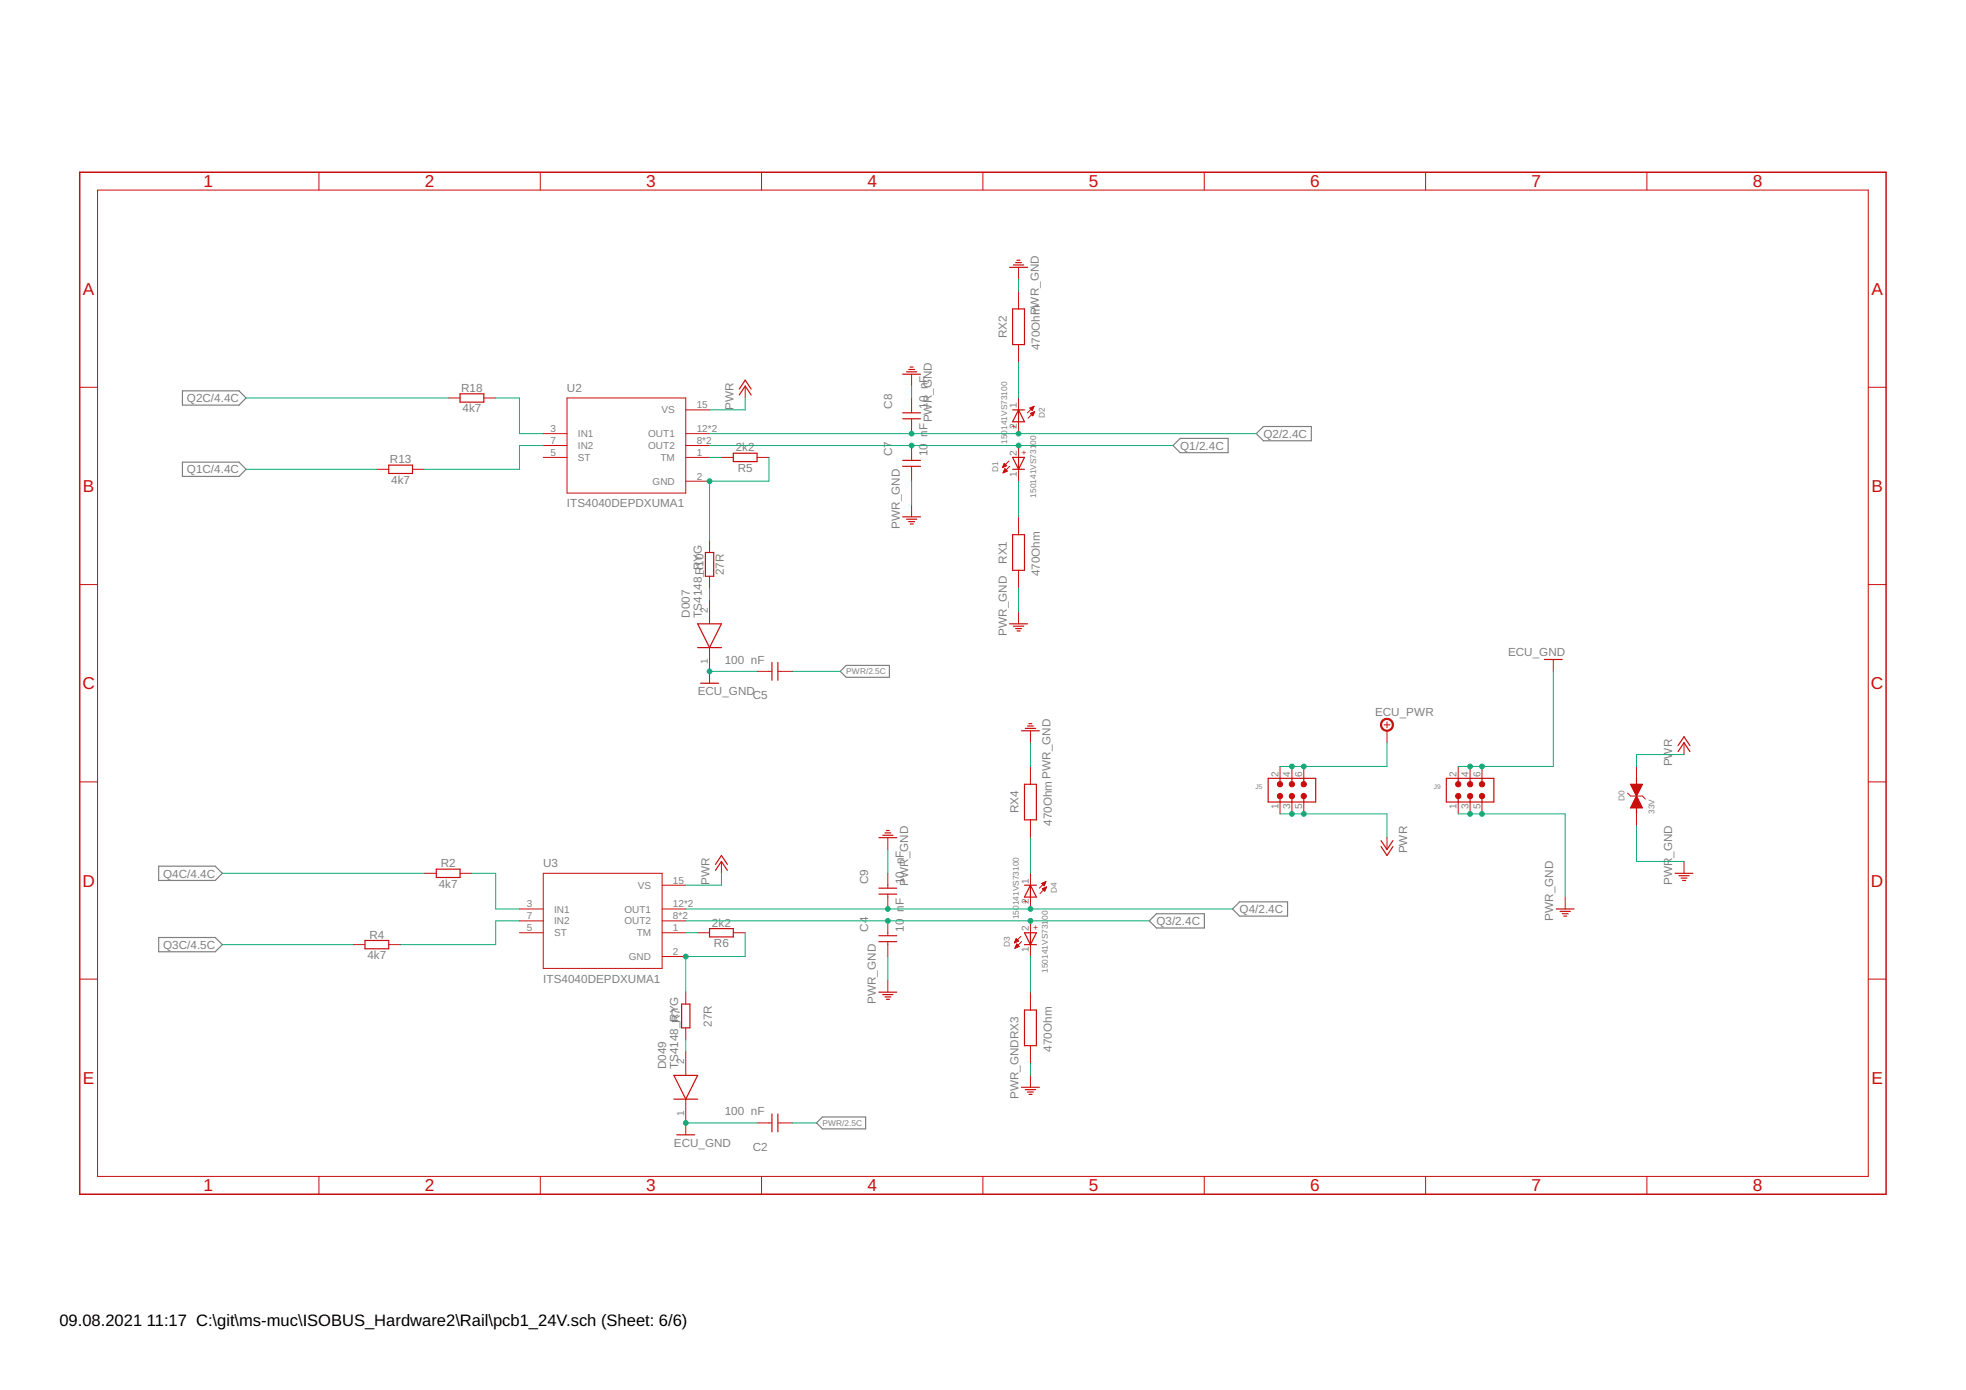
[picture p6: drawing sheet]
<svg xmlns="http://www.w3.org/2000/svg" width="420mm" height="297mm" viewBox="0 0 420 297" stroke-linecap="round" stroke-linejoin="round" font-family="sans-serif">
<path d="M39 98.8h12.1l1.5 1.5-1.5 1.5h-12.1zM39 83.5h12.1l1.5 1.5-1.5 1.6h-12.1zM250.7 95.2l1.5-1.5h10.3v3h-10.3zM268.5 92.7l1.5-1.6h10.2v3.1h-10.2zM179.6 143.5l1.2-1.3h9.3v2.5h-9.3zM33.9 185.1h12.1l1.5 1.5-1.5 1.6h-12.1zM245.6 196.8l1.5-1.5h10.3v3h-10.3zM263.4 194.2l1.5-1.5h10.3v3.1h-10.3zM33.9 200.3h12.1l1.5 1.6-1.5 1.5h-12.1zM174.5 240l1.3-1.3h9.2v2.5h-9.2z" fill="none" stroke="#808080" stroke-width=".25"/>
<path d="M17 36.8h386.1v218.4h-386.1z" fill="none" stroke="#c90d0c" stroke-width=".32"/>
<g fill="none" stroke="#c90d0c" stroke-width=".21">
<path d="M68.2 36.8v3.8M115.5 36.8v3.8M162.8 36.8v3.8M210.1 36.8v3.8M257.4 36.8v3.8M304.7 36.8v3.8M352 36.8v3.8M20.8 40.6h378.5v210.8h-378.5zM217.7 57.1v2.6M194.8 80v2.5M217.7 62.2v3.8M217.7 73.6v3.8"/>
<path d="M17 82.8h3.8M95.8 85h2.5M103.4 85h2.5M116.1 92.7h5.1M116.1 97.7h5.1M116.1 95.2h5.1M121.2 85h25.4v20.4h-25.4zM146.6 87.6h5M146.6 92.7h5M146.6 97.7h5M146.6 95.2h5M154.2 97.7h2.5"/>
<path d="M159.3 82.5v2.5M161.8 97.7h2.5M194.8 85v3.2M194.8 89.5v3.2M194.8 95.2v3.2M194.8 99.7v3.1M214.3 99.9h.1M214.3 99.7h.4M214.4 99.6h.5M214.4 99.5h.7M214.5 99.4h.5M214.5 99.3h.4"/>
<path d="M214.6 99.1h.1M214.6 99l.5 .5-.9 .4zM215.6 98.5l-1.4 1.4M215.8 99.7l-1.4 1.3M217.7 85v2.6M217.7 90.1v2.6M217.7 95.2v2.5M220.1 87.2l.9-.4-.4 .9zM220.1 87.2h.7M220.2 87.3h.6M220.2 88.3l.9-.3-.4 .9zM220.3 88.4h.6"/>
<path d="M220.3 87.4h.4M220.4 88.5h.5M220.4 88.3h.6M220.4 87.5h.3M220.4 87.1h.5M220.5 88.6h.3M220.6 87.7h.1M220.6 88.8h.2M220.7 88.2h.3M220.7 87h.2M221 88h.1M221 86.8l-1.4 1.4"/>
<path d="M221.1 88l-1.4 1.4M399.3 82.8h3.8M80.5 100.3h2.6M88.2 100.3h2.5M146.6 102.8h5M151.6 115.5v2.6M194.8 107.9v2.5M214.4 100.9h.2M214.5 100.8h.4M214.5 100.7h.7M214.6 100.6h.6M214.6 100.5h.5"/>
<path d="M214.7 100.3h.2M214.7 100.2h.1M214.8 100.2l.5 .5-.9 .3zM217.7 100.3v2.5M217.7 110.4v3.9M17 124.9h3.8M151.6 123.1v2.6M151.6 128.2v5.1M151.6 138.4v7.6M217.7 121.9v3.8M217.7 130.8v2.5M399.3 124.9h3.8"/>
<path d="M161.8 143.5h3.2M166.2 143.5h3.2M220.2 156.2v2.5M295.8 154.9h1.3M296.4 154.3v1.2M296.4 156.2v2.5M332 140.9v2.6M359.9 158.7v2.5M17 167.1h3.8M189.7 179v2.5M220.2 163.8v3.8M220.2 175.2v3.8"/>
<path d="M273.6 163.8v2.5M273.6 171.4v2.5M276.1 163.8v2.5M276.1 171.4v2.5M278.6 163.8v2.5M278.6 171.4v2.5M296.4 179v2.5M311.6 163.8v2.5M311.6 171.4v2.5M314.2 163.8v2.5M314.2 171.4v2.5M316.7 163.8v2.5"/>
<path d="M316.7 171.4v2.5M347.8 169.5l.7 .6h2.5l.6 .7M348.5 167.6l2.5 5.1h-2.5l2.5-5.1zM348.5 172.6h2.5M348.5 167.7h2.4M348.6 172.5h2.3M348.6 167.8h2.3M348.6 172.4h2.3M348.6 167.9h2.3M348.7 172.3h2.1M348.7 168h2.1M348.7 172.2h2.1"/>
<path d="M348.7 168.1h2.1M348.8 172.1h1.9M348.8 168.2h1.9M348.8 172h1.9M348.8 168.3h1.9M348.8 171.9h1.8M348.9 168.4h1.7M348.9 171.8h1.7M348.9 168.5h1.7M349 171.7h1.5M349 168.6h1.5M349 171.6h1.5"/>
<path d="M349 168.7h1.5M349 171.5h1.4M349.1 168.8h1.3M349.1 171.4h1.3M349.1 168.9h1.3M349.1 171.3h1.3M349.2 169h1.1M349.2 171.2h1.1M349.2 169.1h1.1M349.2 171.2h1M349.2 169.1h1M349.3 171h.9"/>
<path d="M349.3 169.2h.9M349.4 169.3h.7M349.4 170.9h.7M349.4 169.4h.7M349.4 170.8h.7M349.4 169.5h.6M349.5 170.7h.5M349.5 169.6h.5M349.5 170.6h.5M349.5 169.7h.4M349.6 170.5h.3M349.6 169.8h.3"/>
<path d="M349.6 170.4h.3M349.6 169.9h.2M349.7 170.3h.1M349.7 170h.1M349.7 170.2h.1M349.7 163.8v2.5M349.7 173.9v2.6M399.3 167.1h3.8M90.7 186.6h2.5M98.3 186.6h2.6M111 194.2h5.1M111 199.3h5.1"/>
<path d="M111 196.8h5.1M116.1 186.6h25.4v20.3h-25.4zM141.5 194.2h5.1M141.5 199.3h5.1M141.5 189.2h5.1M141.5 196.8h5.1M149.1 199.3h2.5M154.2 184.1v2.5M156.7 199.3h2.6M189.7 186.6v3.2M189.7 191.1v3.1M189.7 196.8v3.1"/>
<path d="M220.2 186.6v2.6M220.2 191.7v2.5M220.2 196.8v2.5M222.6 188.8l.9-.4-.4 .9zM222.7 188.9h.6M222.7 188.8h.7M222.8 189.9l.8-.4-.3 .9zM222.8 189.9h.7M222.8 189h.5M222.9 190.1h.5M222.9 189.1h.3M223 189.8h.5"/>
<path d="M223 188.6h.4M223 190.2h.4M223.1 189.2h.1M223.1 190.3h.2M223.3 189.7h.3M223.3 188.5h.2M223.5 188.4l-1.4 1.4M223.5 189.6h.1M223.6 189.5l-1.4 1.4M334.5 191.7v2.5M359.9 184.1v2.5M17 209.2h3.8"/>
<path d="M75.5 201.9h2.5M83.1 201.9h2.5M141.5 204.4h5.1M146.6 212v2.6M146.6 219.6v2.6M189.7 201.2v3.2M189.7 209.5v2.5M216.8 201.4h.2M216.9 201.3h.3M216.9 201.2h.6M216.9 202.6h.1M217 201.1h.6"/>
<path d="M217 202.5h.2M217 200.9h.5M217 202.4h.5M217.1 202.3h.7M217.1 200.8h.3M217.1 200.7h.2M217.1 202.1h.6M217.2 200.6l.5 .5-.9 .4zM217.2 202h.4M217.2 201.9h.3M217.3 201.8h.1M217.3 201.7l.5 .5-.9 .4z"/>
<path d="M218.2 200.1l-1.4 1.4M218.3 201.2l-1.4 1.4M220.2 201.9v2.5M220.2 212v3.8M399.3 209.2h3.8M146.6 224.7v5.1M146.6 234.9v7.6M161.8 240h3.2M166.2 240h3.2M220.2 223.5v3.8M220.2 229.8v2.5M68.2 251.4v3.8"/>
<path d="M115.5 251.4v3.8M162.8 251.4v3.8M210.1 251.4v3.8M257.4 251.4v3.8M304.7 251.4v3.8M352 251.4v3.8"/>
</g>
<g fill="none" stroke="#c90d0c" stroke-width=".25">
<path d="M215.8 57.1h3.8M216.6 56.6h2.2M217.1 56.1h1.2M217.3 55.6h.7M192.9 80h3.8M193.7 79.5h2.2M194.2 79h1.3M194.5 78.4h.6M216.4 66h2.5v7.6h-2.5zM83.1 99.4h5.1v1.8h-5.1zM98.3 84.2h5.1v1.7h-5.1zM156.7 96.9h5.1v1.7h-5.1z"/>
<path d="M158 84.4l1.3-1.9 1.2 1.9M158 83.1l1.3-1.9 1.2 1.9M192.9 98.4h3.8M192.9 99.7h3.8M192.9 88.2h3.8M192.9 89.5h3.8M216.4 87.6h2.5M216.4 97.7h2.5l-1.2 2.6zM217.7 87.6l1.2 2.5h-2.5zM217.7 87.6v2.5M217.7 97.7v2.6M150.7 118.1h1.8v5h-1.8z"/>
<path d="M192.9 110.4h3.8M193.7 111h2.2M194.2 111.5h1.3M194.5 112h.7M216.4 114.3h2.5v7.6h-2.5zM216.4 100.3h2.5M149.1 133.3h5.1l-2.6 5.1zM149.1 138.4h5.1M215.8 133.3h3.8M216.6 133.8h2.2M217.1 134.3h1.2M217.4 134.8h.6"/>
<path d="M149.7 146h3.8M165 141.6v3.8M166.2 141.6v3.8M218.3 156.2h3.8M219.1 155.7h2.2M219.6 155.2h1.2M219.9 154.6h.6M330.1 140.9h3.8M358.6 159.3l1.3-1.9 1.3 1.9M187.8 179h3.8M188.7 178.5h2.1M189.1 178h1.3"/>
<path d="M189.4 177.5h.7M218.9 167.6h2.6v7.6h-2.6zM271 166.3h10.2v5.1h-10.2zM273.6 166.3v1.3M273.6 170.1v1.3M276.1 166.3v1.3M276.1 170.1v1.3M278.6 166.3v1.3M278.6 170.1v1.3M295.1 179.6l1.3 1.9 1.3-1.9M309.1 166.3h10.2v5.1h-10.2zM311.6 166.3v1.3"/>
<path d="M311.6 170.1v1.3M314.2 166.3v1.3M314.2 170.1v1.3M316.7 166.3v1.3M316.7 170.1v1.3M349.7 166.3v1.3M349.7 172.7v1.2M358.6 160.6l1.3-1.9 1.3 1.9M93.2 185.7h5.1v1.8h-5.1zM151.6 198.4h5.1v1.8h-5.1zM152.9 186l1.3-1.9 1.2 1.9M152.9 184.7l1.3-1.9 1.2 1.9"/>
<path d="M187.8 200h3.8M187.8 189.8h3.8M187.8 191.1h3.8M218.9 189.2h2.6M218.9 199.3h2.6l-1.3 2.6zM220.2 189.2l1.3 2.5h-2.6zM220.2 189.2v2.5M220.2 199.3v2.6M295.1 180.9l1.3 1.9 1.3-1.9M332.6 194.2h3.8M333.4 194.8h2.2M333.9 195.3h1.2"/>
<path d="M334.2 195.8h.6M358 186.6h3.8M358.8 187.1h2.2M359.3 187.6h1.2M359.6 188.2h.6M78 201h5.1v1.8h-5.1zM145.7 214.6h1.7v5h-1.7zM187.8 201.2h3.8M187.8 212h3.8M188.7 212.5h2.1M189.1 213h1.3M189.4 213.6h.7"/>
<path d="M218.9 215.8h2.6v7.7h-2.6zM218.9 201.9h2.6M144 229.8h5.1l-2.5 5.1zM144 234.9h5.1M165 238.1v3.8M166.2 238.1v3.8M218.3 232.3h3.8M219.1 232.9h2.2M219.6 233.4h1.2M219.9 233.9h.7M144.7 242.5h3.8"/>
</g>
<g fill="#c90d0c" stroke="#c90d0c" stroke-width=".21">
<path d="M295.4 153.9a1.4 1.4 0 0 1 2.2 .2 1.4 1.4 0 0 1-.8 2.1 1.4 1.4 0 0 1-1.8-1.3h.3a1.14 1.14 0 0 1 1.7-1 1.14 1.14 0 0 1 .1 2 1.14 1.14 0 0 1-1.8-.7v-.3h-.3z" fill-rule="evenodd"/>
<circle cx="273.6" cy="170.1" r=".57"/>
<circle cx="273.6" cy="167.6" r=".57"/>
<circle cx="276.1" cy="170.1" r=".57"/>
<circle cx="276.1" cy="167.6" r=".57"/>
<circle cx="278.6" cy="170.1" r=".57"/>
<circle cx="278.6" cy="167.6" r=".57"/>
<circle cx="311.6" cy="170.1" r=".58"/>
<circle cx="311.6" cy="167.6" r=".58"/>
<circle cx="314.2" cy="170.1" r=".58"/>
<circle cx="314.2" cy="167.6" r=".58"/>
<circle cx="316.7" cy="170.1" r=".58"/>
<circle cx="316.7" cy="167.6" r=".58"/>
</g>
<g fill="none" stroke="#0dab76" stroke-width=".21">
<path d="M217.7 59.7v2.5M217.7 77.4v7.6M52.6 85h43.2M105.9 85h5.1v7.7h5.1M116.1 95.2h-5.1v5.1h-20.3M151.6 92.7h116.9M151.6 95.2h99.1M151.6 97.7h2.6M159.3 85v2.6h-7.7M164.3 97.7v5.1h-12.7v12.7M194.8 82.5v2.5M52.6 100.3h27.9"/>
<path d="M194.8 102.8v5.1M217.7 102.8v7.6M151.6 125.7v2.5M217.7 125.7v5.1M151.6 143.5h10.2M169.4 143.5h10.2M220.2 158.7v5.1M296.4 158.7v5.1h-22.8M332 143.5v20.3h-20.4M220.2 179v7.6M273.6 173.9h22.8v5.1M311.6 173.9h22.9v17.8"/>
<path d="M349.7 176.5v7.6h10.2M359.9 161.2h-10.2v2.6M47.5 186.6h43.2M100.9 186.6h5v7.6h5.1M111 196.8h-5.1v5.1h-20.3M146.6 194.2h116.8M146.6 196.8h99M146.6 199.3h2.5M154.2 186.6v2.6h-7.6M159.3 199.3v5.1h-12.7v7.6M189.7 181.5v5.1M47.5 201.9h28"/>
<path d="M189.7 204.4v5.1M220.2 204.4v7.6M146.6 240h15.2M146.6 222.2v2.5M169.4 240h5.1M220.2 227.3v2.5"/>
</g>
<g fill="#0dab76" stroke="#0dab76" stroke-width=".21">
<circle cx="189.7" cy="194.2" r=".51"/>
<circle cx="220.2" cy="194.2" r=".51"/>
<circle cx="189.7" cy="196.8" r=".51"/>
<circle cx="220.2" cy="196.8" r=".51"/>
<circle cx="276.1" cy="173.9" r=".51"/>
<circle cx="278.6" cy="173.9" r=".51"/>
<circle cx="194.8" cy="92.7" r=".51"/>
<circle cx="217.7" cy="92.7" r=".51"/>
<circle cx="194.8" cy="95.2" r=".51"/>
<circle cx="217.7" cy="95.2" r=".51"/>
<circle cx="276.1" cy="163.8" r=".51"/>
<circle cx="278.6" cy="163.8" r=".51"/>
<circle cx="314.2" cy="173.9" r=".51"/>
<circle cx="316.7" cy="173.9" r=".51"/>
<circle cx="146.6" cy="240" r=".51"/>
<circle cx="314.2" cy="163.8" r=".51"/>
<circle cx="316.7" cy="163.8" r=".51"/>
<circle cx="151.6" cy="143.5" r=".51"/>
<circle cx="146.6" cy="204.4" r=".51"/>
<circle cx="151.6" cy="102.8" r=".51"/>
</g>
<g font-size="3.7" fill="#c90d0c">
<text x="43.5" y="40">1</text>
<text x="90.8" y="40">2</text>
<text x="138.1" y="40">3</text>
<text x="185.4" y="40">4</text>
<text x="232.7" y="40">5</text>
<text x="280" y="40">6</text>
<text x="327.3" y="40">7</text>
<text x="374.6" y="40">8</text>
<text x="17.7" y="63">A</text>
<text x="399.9" y="63">A</text>
<text x="17.7" y="105.1">B</text>
<text x="399.9" y="105.1">B</text>
<text x="17.6" y="147.3">C</text>
<text x="399.8" y="147.3">C</text>
<text x="17.6" y="189.4">D</text>
<text x="399.8" y="189.4">D</text>
<text x="17.7" y="231.6">E</text>
<text x="399.9" y="231.6">E</text>
<text x="43.5" y="254.6">1</text>
<text x="90.8" y="254.6">2</text>
<text x="138.1" y="254.6">3</text>
<text x="185.4" y="254.6">4</text>
<text x="232.7" y="254.6">5</text>
<text x="280" y="254.6">6</text>
<text x="327.3" y="254.6">7</text>
<text x="374.6" y="254.6">8</text>
</g>
<g font-size="3.5">
<text x="12.7" y="283.3">09.08.2021</text>
<text x="31.4" y="283.3">11:17 C:\git\ms-muc\ISOBUS_Hardware2\Rail\pcb1_24V.sch (Sheet: 6/6)</text>
</g>
<g font-size="2.5" fill="#808080">
<text x="222.3" y="67.4" transform="rotate(-90 222.3 67.4)">m</text>
<text x="215.1" y="72.3" transform="rotate(-90 215.1 72.3)">RX2</text>
<text x="222.3" y="74.9" transform="rotate(-90 222.3 74.9)">470OhPWR_GND</text>
<text x="98.6" y="83.8">R18</text>
<text x="121.2" y="83.8">U2</text>
<text x="39.9" y="85.9">Q2C/4.4C</text>
<text x="98.8" y="88.1">4k7</text>
<text x="156.7" y="87.6" transform="rotate(-90 156.7 87.6)">PWR</text>
<text x="190.6" y="87.3" transform="rotate(-90 190.6 87.3)">C8</text>
<text x="198.3" y="87.3" transform="rotate(-90 198.3 87.3)">10 nF</text>
<text x="198.3" y="93.3" transform="rotate(-90 198.3 93.3)">n</text>
<text x="198.3" y="91.9" transform="rotate(-90 198.3 91.9)">F</text>
<text x="199.1" y="90.3" transform="rotate(-90 199.1 90.3)">PWR_GND</text>
<text x="270" y="93.6">Q2/2.4C</text>
<text x="39.9" y="101.2">Q1C/4.4C</text>
<text x="83.3" y="99">R13</text>
<text x="157.2" y="96.5">2k2</text>
<text x="157.7" y="100.8">R5</text>
<text x="190.6" y="97.5" transform="rotate(-90 190.6 97.5)">C7</text>
<text x="198.3" y="97.5" transform="rotate(-90 198.3 97.5)">10</text>
<text x="252.2" y="96.1">Q1/2.4C</text>
<text x="83.6" y="103.3">4k7</text>
<text x="121.2" y="108.4">ITS4040DEPDXUMA1</text>
<text x="192.3" y="113" transform="rotate(-90 192.3 113)">PWR_GND</text>
<text x="150.4" y="119.7" transform="rotate(-90 150.4 119.7)">0</text>
<text x="154.7" y="122.9" transform="rotate(-90 154.7 122.9)">27R</text>
<text x="215.1" y="120.5" transform="rotate(-90 215.1 120.5)">RX1</text>
<text x="222.3" y="123.1" transform="rotate(-90 222.3 123.1)">470Ohm</text>
<text x="147.5" y="132" transform="rotate(-90 147.5 132)">D007</text>
<text x="150" y="132" transform="rotate(-90 150 132)">TS4148_RR1YG</text>
<text x="215.1" y="135.8" transform="rotate(-90 215.1 135.8)">PWR_GND</text>
<text x="154.9" y="141.8">100 nF</text>
<text x="322.3" y="140.2">ECU_GND</text>
<text x="149.1" y="148.5">ECU_GND</text>
<text x="160.9" y="149.4">C5</text>
<text x="293.9" y="153">ECU_PWR</text>
<text x="357.4" y="163.8" transform="rotate(-90 357.4 163.8)">PWR</text>
<text x="217.7" y="173.8" transform="rotate(-90 217.7 173.8)">RX4</text>
<text x="224.8" y="176.5" transform="rotate(-90 224.8 176.5)">470Ohm PWR_GND</text>
<text x="94.2" y="185.4">R2</text>
<text x="116.1" y="185.4">U3</text>
<text x="300.7" y="182.4" transform="rotate(-90 300.7 182.4)">PWR</text>
<text x="34.9" y="187.5">Q4C/4.4C</text>
<text x="93.8" y="189.7">4k7</text>
<text x="151.6" y="189.2" transform="rotate(-90 151.6 189.2)">PWR</text>
<text x="185.6" y="188.9" transform="rotate(-90 185.6 188.9)">C9</text>
<text x="193.2" y="188.9" transform="rotate(-90 193.2 188.9)">10 nF</text>
<text x="194.1" y="189.3" transform="rotate(-90 194.1 189.3)">PWR_GND</text>
<text x="357.4" y="189.2" transform="rotate(-90 357.4 189.2)">PWR_GND</text>
<text x="193.2" y="194.9" transform="rotate(-90 193.2 194.9)">n</text>
<text x="193.2" y="193.5" transform="rotate(-90 193.2 193.5)">F</text>
<text x="247.1" y="197.7">Q3/2.4C</text>
<text x="264.9" y="195.1">Q4/2.4C</text>
<text x="332" y="196.8" transform="rotate(-90 332 196.8)">PWR_GND</text>
<text x="34.9" y="202.8">Q3C/4.5C</text>
<text x="78.9" y="200.6">R4</text>
<text x="152.2" y="198.1">2k2</text>
<text x="152.6" y="202.4">R6</text>
<text x="185.6" y="199.1" transform="rotate(-90 185.6 199.1)">C4</text>
<text x="193.2" y="199.1" transform="rotate(-90 193.2 199.1)">10</text>
<text x="78.5" y="204.9">4k7</text>
<text x="116.1" y="210">ITS4040DEPDXUMA1</text>
<text x="187.2" y="214.6" transform="rotate(-90 187.2 214.6)">PWR_GND</text>
<text x="144.9" y="218.3" transform="rotate(-90 144.9 218.3)">RYG</text>
<text x="152.2" y="219.4" transform="rotate(-90 152.2 219.4)">27R</text>
<text x="224.8" y="224.7" transform="rotate(-90 224.8 224.7)">470Ohm</text>
<text x="142.4" y="228.5" transform="rotate(-90 142.4 228.5)">D049</text>
<text x="144.9" y="228.5" transform="rotate(-90 144.9 228.5)">TS4148_R7</text>
<text x="154.9" y="238.3">100 nF</text>
<text x="217.7" y="234.9" transform="rotate(-90 217.7 234.9)">PWR_GNDRX3</text>
<text x="144" y="245">ECU_GND</text>
<text x="160.9" y="245.9">C2</text>
</g>
<g font-size="2.1" fill="#808080">
<text x="141.4" y="88.4">VS</text>
<text x="148.9" y="87.2">15</text>
<text x="217.3" y="87.2" transform="rotate(-90 217.3 87.2)">1</text>
<text x="117.6" y="92.3">3</text>
<text x="117.6" y="94.9">7</text>
<text x="123.5" y="93.4">IN1</text>
<text x="123.5" y="96">IN2</text>
<text x="138.5" y="93.4">OUT1</text>
<text x="138.5" y="96">OUT2</text>
<text x="148.9" y="92.3">12*2</text>
<text x="148.9" y="94.9">8*2</text>
<text x="217.3" y="91.7" transform="rotate(-90 217.3 91.7)">2</text>
<text x="117.6" y="97.4">5</text>
<text x="123.5" y="98.5">ST</text>
<text x="141.2" y="98.5">TM</text>
<text x="148.9" y="97.4">1</text>
<text x="217.3" y="101.8" transform="rotate(-90 217.3 101.8)">1</text>
<text x="217.3" y="97.4" transform="rotate(-90 217.3 97.4)">2</text>
<text x="139.5" y="103.6">GND</text>
<text x="148.9" y="102.5">2</text>
<text x="151.3" y="131" transform="rotate(-90 151.3 131)">2</text>
<text x="151.3" y="141.9" transform="rotate(-90 151.3 141.9)">1</text>
<text x="273.2" y="166" transform="rotate(-90 273.2 166)">2</text>
<text x="275.7" y="166" transform="rotate(-90 275.7 166)">4</text>
<text x="278.3" y="166" transform="rotate(-90 278.3 166)">6</text>
<text x="311.3" y="166" transform="rotate(-90 311.3 166)">2</text>
<text x="313.8" y="166" transform="rotate(-90 313.8 166)">4</text>
<text x="316.4" y="166" transform="rotate(-90 316.4 166)">6</text>
<text x="273.2" y="172.9" transform="rotate(-90 273.2 172.9)">1</text>
<text x="275.7" y="172.9" transform="rotate(-90 275.7 172.9)">3</text>
<text x="278.3" y="172.9" transform="rotate(-90 278.3 172.9)">5</text>
<text x="311.3" y="172.9" transform="rotate(-90 311.3 172.9)">1</text>
<text x="313.8" y="172.9" transform="rotate(-90 313.8 172.9)">3</text>
<text x="316.4" y="172.9" transform="rotate(-90 316.4 172.9)">5</text>
<text x="136.3" y="189.9">VS</text>
<text x="143.8" y="188.8">15</text>
<text x="219.9" y="188.8" transform="rotate(-90 219.9 188.8)">1</text>
<text x="112.6" y="193.9">3</text>
<text x="112.6" y="196.4">7</text>
<text x="118.4" y="195">IN1</text>
<text x="118.4" y="197.6">IN2</text>
<text x="133.4" y="195">OUT1</text>
<text x="133.4" y="197.6">OUT2</text>
<text x="143.8" y="193.9">12*2</text>
<text x="143.8" y="196.4">8*2</text>
<text x="219.9" y="193.3" transform="rotate(-90 219.9 193.3)">2</text>
<text x="112.6" y="199">5</text>
<text x="118.4" y="200.1">ST</text>
<text x="136.1" y="200.1">TM</text>
<text x="143.8" y="199">1</text>
<text x="219.9" y="203.4" transform="rotate(-90 219.9 203.4)">1</text>
<text x="219.9" y="199" transform="rotate(-90 219.9 199)">2</text>
<text x="134.4" y="205.2">GND</text>
<text x="143.8" y="204.1">2</text>
<text x="146.2" y="227.5" transform="rotate(-90 146.2 227.5)">2</text>
<text x="146.2" y="238.4" transform="rotate(-90 146.2 238.4)">1</text>
</g>
<g font-size="1.8" fill="#808080">
<text x="223.3" y="89.3" transform="rotate(-90 223.3 89.3)">D2</text>
<text x="215.2" y="94.9" transform="rotate(-90 215.2 94.9)">150141VS73100</text>
<text x="221.4" y="95" transform="rotate(-90 221.4 95)">00</text>
<text x="213.3" y="100.9" transform="rotate(-90 213.3 100.9)">D1</text>
<text x="221.4" y="106.3" transform="rotate(-90 221.4 106.3)">150141VS731</text>
<text x="180.9" y="144.1">PWR/2.5C</text>
<text x="347.2" y="171.3" transform="rotate(-90 347.2 171.3)">D0</text>
<text x="353.6" y="173.9" transform="rotate(-90 353.6 173.9)">33V</text>
<text x="225.9" y="190.9" transform="rotate(-90 225.9 190.9)">D4</text>
<text x="217.8" y="196.5" transform="rotate(-90 217.8 196.5)">150141VS73100</text>
<text x="223.9" y="196.6" transform="rotate(-90 223.9 196.6)">00</text>
<text x="215.8" y="202.5" transform="rotate(-90 215.8 202.5)">D3</text>
<text x="223.9" y="207.9" transform="rotate(-90 223.9 207.9)">150141VS731</text>
<text x="175.8" y="240.6">PWR/2.5C</text>
</g>
<g font-size="1.8" fill="#c90d0c">
<text x="217.2" y="91.7" transform="rotate(-90 217.2 91.7)">+</text>
<text x="219.4" y="97.2" transform="rotate(-90 219.4 97.2)">+</text>
<text x="219.7" y="193.3" transform="rotate(-90 219.7 193.3)">+</text>
<text x="222" y="198.8" transform="rotate(-90 222 198.8)">+</text>
</g>
<g font-size="1.4" fill="#808080">
<text x="268.3" y="168.5">J5</text>
<text x="306.4" y="168.5">J9</text>
</g>
</svg>
